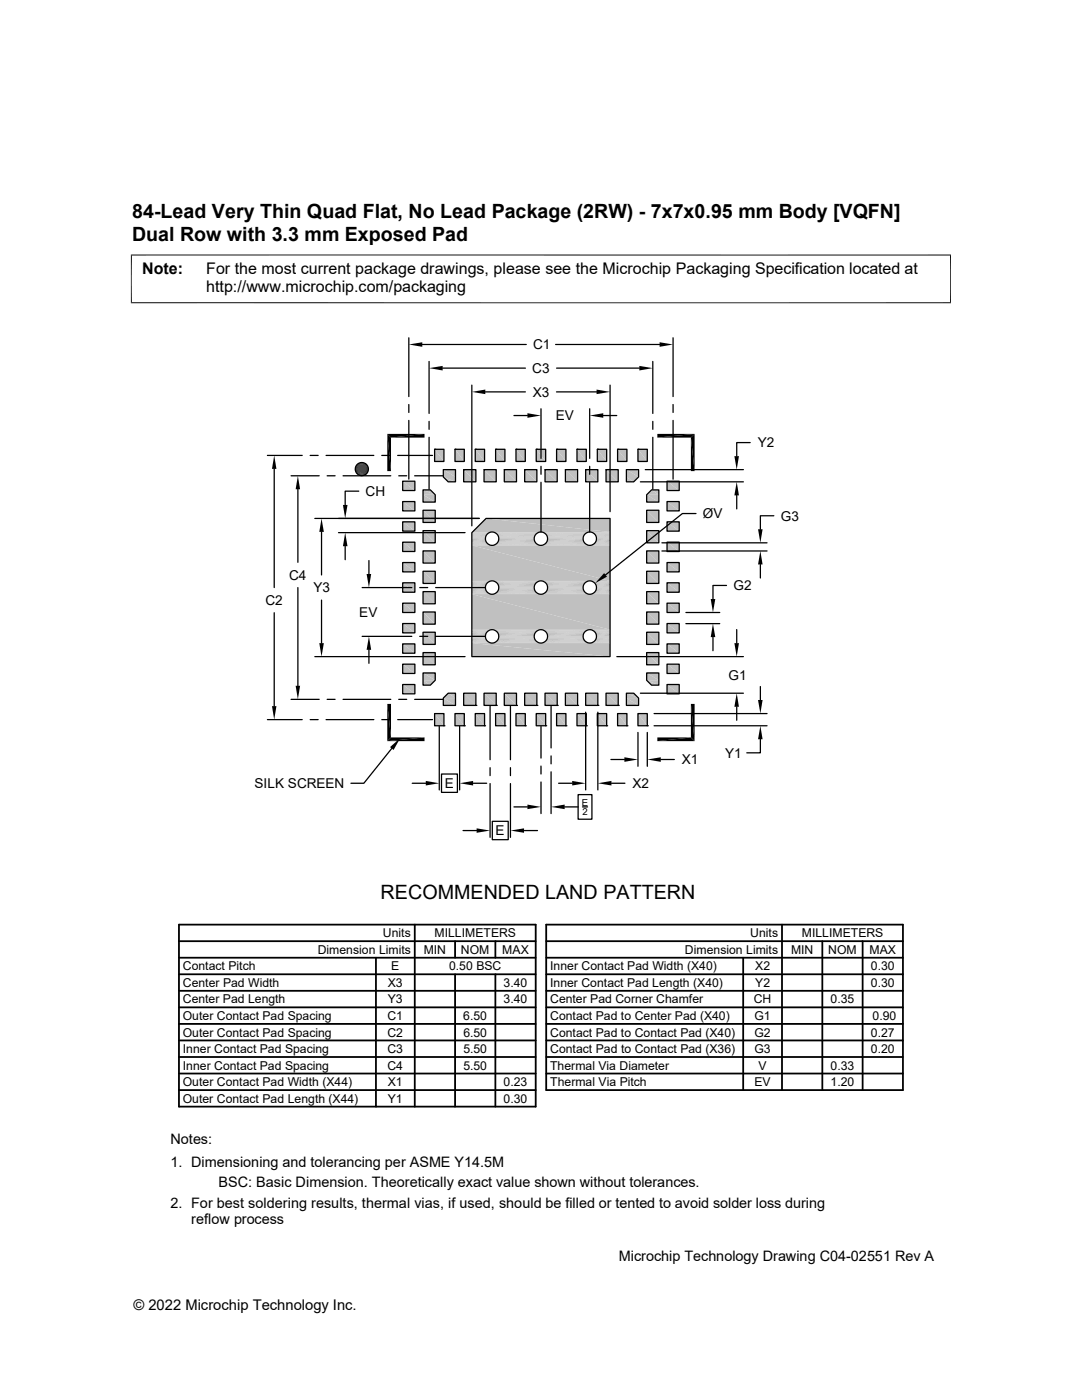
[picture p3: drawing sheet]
<svg xmlns="http://www.w3.org/2000/svg" width="216mm" height="279mm" viewBox="0 0 216 279" stroke-linecap="round" stroke-linejoin="round" font-family="sans-serif">
<g fill="#c0c0c0">
<path d="M127.3 89.7l1.9 2.4h-1.9z"/>
<path d="M127.3 89.7h1.9v2.4z"/>
<path d="M123.2 89.7l1.9 2.4h-1.9z"/>
<path d="M123.2 89.7h1.9v2.4z"/>
<path d="M119.2 89.7l1.9 2.4h-1.9z"/>
<path d="M119.2 89.7h1.9v2.4z"/>
<path d="M115.1 89.7l1.9 2.4h-1.9z"/>
<path d="M115.1 89.7h1.9v2.4z"/>
<path d="M111.1 89.7l1.8 2.4h-1.8z"/>
<path d="M111.1 89.7h1.8v2.4z"/>
<path d="M107 89.7l1.9 2.4h-1.9z"/>
<path d="M107 89.7h1.9v2.4z"/>
<path d="M103 89.7l1.8 2.4h-1.8z"/>
<path d="M103 89.7h1.8v2.4z"/>
<path d="M98.9 89.7l1.9 2.4h-1.9z"/>
<path d="M98.9 89.7h1.9v2.4z"/>
<path d="M94.8 89.7l1.9 2.4h-1.9z"/>
<path d="M94.8 89.7h1.9v2.4z"/>
<path d="M90.8 89.7l1.8 2.4h-1.8z"/>
<path d="M90.8 89.7h1.8v2.4z"/>
<path d="M86.7 89.7l1.9 2.4h-1.9z"/>
<path d="M86.7 89.7h1.9v2.4z"/>
<path d="M125 93.7l2.4 1.5h-2.4z"/>
<path d="M125 93.7h2.4v1.5z"/>
<path d="M88.5 93.7l2.4 1.5h-2.4z"/>
<path d="M88.5 93.7h2.4v1.5z"/>
<path d="M125 95.2l1.4 1h-1.4z"/>
<path d="M125 95.2h2.4l-1 1z"/>
<path d="M120.9 93.7l2.5 2.5h-2.5z"/>
<path d="M120.9 93.7h2.5v2.5z"/>
<path d="M116.9 93.7l2.4 2.5h-2.4z"/>
<path d="M116.9 93.7h2.4v2.5z"/>
<path d="M112.8 93.7l2.5 2.5h-2.5z"/>
<path d="M112.8 93.7h2.5v2.5z"/>
<path d="M108.8 93.7l2.4 2.5h-2.4z"/>
<path d="M108.8 93.7h2.4v2.5z"/>
<path d="M104.7 93.7l2.4 2.5h-2.4z"/>
<path d="M104.7 93.7h2.4v2.5z"/>
<path d="M100.6 93.7l2.5 2.5h-2.5z"/>
<path d="M100.6 93.7h2.5v2.5z"/>
<path d="M96.6 93.7l2.4 2.5h-2.4z"/>
<path d="M96.6 93.7h2.4v2.5z"/>
<path d="M92.5 93.7l2.5 2.5h-2.5z"/>
<path d="M92.5 93.7h2.5v2.5z"/>
<path d="M88.5 95.2l2.4 1h-1.5z"/>
<path d="M88.5 95.2h2.4v1z"/>
<path d="M133.1 96l2.4 1.9h-2.4z"/>
<path d="M133.1 96h2.4v1.9z"/>
<path d="M80.3 96l2.5 1.9h-2.5z"/>
<path d="M80.3 96h2.5v1.9z"/>
<path d="M130 97.8l1.5 .9h-2.5z"/>
<path d="M130 97.8h1.5v.9z"/>
<path d="M84.4 97.8l2.4 .9h-2.4z"/>
<path d="M84.4 97.8h1.5l.9 .9z"/>
<path d="M129 98.7l2.5 1.5h-2.5z"/>
<path d="M129 98.7h2.5v1.5z"/>
<path d="M84.4 98.7l2.4 1.5h-2.4z"/>
<path d="M84.4 98.7h2.4v1.5z"/>
<path d="M133.1 100.1l2.4 1.9h-2.4z"/>
<path d="M133.1 100.1h2.4v1.9z"/>
<path d="M80.3 100.1l2.5 1.9h-2.5z"/>
<path d="M80.3 100.1h2.5v1.9z"/>
<path d="M129 101.8l2.5 2.5h-2.5z"/>
<path d="M129 101.8h2.5v2.5z"/>
<path d="M84.4 101.8l2.4 2.5h-2.4z"/>
<path d="M84.4 101.8h2.4v2.5z"/>
<path d="M133.1 104.1l2.4 1.9h-2.4z"/>
<path d="M133.1 104.1h2.4v1.9z"/>
<path d="M80.3 104.1l2.5 1.9h-2.5z"/>
<path d="M80.3 104.1h2.5v1.9z"/>
<path d="M129 105.9l2.5 2.4h-2.5z"/>
<path d="M129 105.9h2.5v2.4z"/>
<path d="M84.4 105.9l2.4 2.4h-2.4z"/>
<path d="M84.4 105.9h2.4v2.4z"/>
<path d="M133.1 108.2l2.4 1.9h-2.4z"/>
<path d="M133.1 108.2h2.4v1.9z"/>
<path d="M80.3 108.2l2.5 1.9h-2.5z"/>
<path d="M80.3 108.2h2.5v1.9z"/>
<path d="M129 109.9l2.5 2.5h-2.5z"/>
<path d="M129 109.9h2.5v2.5z"/>
<path d="M84.4 109.9l2.4 2.5h-2.4z"/>
<path d="M84.4 109.9h2.4v2.5z"/>
<path d="M133.1 112.3l2.4 1.8h-2.4z"/>
<path d="M133.1 112.3h2.4v1.8z"/>
<path d="M80.3 112.3l2.5 1.8h-2.5z"/>
<path d="M80.3 112.3h2.5v1.8z"/>
<path d="M129 114l2.5 2.4h-2.5z"/>
<path d="M129 114h2.5v2.4z"/>
<path d="M84.4 114l2.4 2.4h-2.4z"/>
<path d="M84.4 114h2.4v2.4z"/>
<path d="M133.1 116.3l2.4 1.9h-2.4z"/>
<path d="M133.1 116.3h2.4v1.9z"/>
<path d="M80.3 116.3l2.5 1.9h-2.5z"/>
<path d="M80.3 116.3h2.5v1.9z"/>
<path d="M129 118.1l2.5 2.4h-2.5z"/>
<path d="M129 118.1h2.5v2.4z"/>
<path d="M84.4 118.1l2.4 2.4h-2.4z"/>
<path d="M84.4 118.1h2.4v2.4z"/>
<path d="M133.1 120.4l2.4 1.8h-2.4z"/>
<path d="M133.1 120.4h2.4v1.8z"/>
<path d="M80.3 120.4l2.5 1.8h-2.5z"/>
<path d="M80.3 120.4h2.5v1.8z"/>
<path d="M129 122.1l2.5 2.5h-2.5z"/>
<path d="M129 122.1h2.5v2.5z"/>
<path d="M84.4 122.1l2.4 2.5h-2.4z"/>
<path d="M84.4 122.1h2.4v2.5z"/>
<path d="M133.1 124.4l2.4 1.9h-2.4z"/>
<path d="M133.1 124.4h2.4v1.9z"/>
<path d="M80.3 124.4l2.5 1.9h-2.5z"/>
<path d="M80.3 124.4h2.5v1.9z"/>
<path d="M129 126.2l2.5 2.4h-2.5z"/>
<path d="M129 126.2h2.5v2.4z"/>
<path d="M84.4 126.2l2.4 2.4h-2.4z"/>
<path d="M84.4 126.2h2.4v2.4z"/>
<path d="M133.1 128.5l2.4 1.9h-2.4z"/>
<path d="M133.1 128.5h2.4v1.9z"/>
<path d="M80.3 128.5l2.5 1.9h-2.5z"/>
<path d="M80.3 128.5h2.5v1.9z"/>
<path d="M129 130.2l2.5 2.5h-2.5z"/>
<path d="M129 130.2h2.5v2.5z"/>
<path d="M84.4 130.2l2.4 2.5h-2.4z"/>
<path d="M84.4 130.2h2.4v2.5z"/>
<path d="M133.1 132.5l2.4 1.9h-2.4z"/>
<path d="M133.1 132.5h2.4v1.9z"/>
<path d="M80.3 132.5l2.5 1.9h-2.5z"/>
<path d="M80.3 132.5h2.5v1.9z"/>
<path d="M129 134.3l2.5 1.5h-2.5z"/>
<path d="M129 134.3h2.5v1.5z"/>
<path d="M84.4 134.3l2.4 1.5h-2.4z"/>
<path d="M84.4 134.3h2.4v1.5z"/>
<path d="M129 135.8l2.5 .9h-1.5z"/>
<path d="M129 135.8h2.5v.9z"/>
<path d="M84.4 135.8l1.5 .9h-1.5z"/>
<path d="M84.4 135.8h2.4l-.9 .9z"/>
<path d="M133.1 136.6l2.4 1.9h-2.4z"/>
<path d="M133.1 136.6h2.4v1.9z"/>
<path d="M80.3 136.6l2.5 1.9h-2.5z"/>
<path d="M80.3 136.6h2.5v1.9z"/>
<path d="M125 138.3l2.4 1h-2.4z"/>
<path d="M125 138.3h1.4l1 1z"/>
<path d="M89.4 138.3l1.5 1h-2.4z"/>
<path d="M89.4 138.3h1.5v1z"/>
<path d="M125 139.3l2.4 1.5h-2.4z"/>
<path d="M125 139.3h2.4v1.5z"/>
<path d="M120.9 138.3l2.5 2.5h-2.5z"/>
<path d="M120.9 138.3h2.5v2.5z"/>
<path d="M116.9 138.3l2.4 2.5h-2.4z"/>
<path d="M116.9 138.3h2.4v2.5z"/>
<path d="M112.8 138.3l2.5 2.5h-2.5z"/>
<path d="M112.8 138.3h2.5v2.5z"/>
<path d="M108.8 138.3l2.4 2.5h-2.4z"/>
<path d="M108.8 138.3h2.4v2.5z"/>
<path d="M104.7 138.3l2.4 2.5h-2.4z"/>
<path d="M104.7 138.3h2.4v2.5z"/>
<path d="M100.6 138.3l2.5 2.5h-2.5z"/>
<path d="M100.6 138.3h2.5v2.5z"/>
<path d="M96.6 138.3l2.4 2.5h-2.4z"/>
<path d="M96.6 138.3h2.4v2.5z"/>
<path d="M92.5 138.3l2.5 2.5h-2.5z"/>
<path d="M92.5 138.3h2.5v2.5z"/>
<path d="M88.5 139.3l2.4 1.5h-2.4z"/>
<path d="M88.5 139.3h2.4v1.5z"/>
<path d="M127.3 142.4l1.9 2.4h-1.9z"/>
<path d="M127.3 142.4h1.9v2.4z"/>
<path d="M123.2 142.4l1.9 2.4h-1.9z"/>
<path d="M123.2 142.4h1.9v2.4z"/>
<path d="M119.2 142.4l1.9 2.4h-1.9z"/>
<path d="M119.2 142.4h1.9v2.4z"/>
<path d="M115.1 142.4l1.9 2.4h-1.9z"/>
<path d="M115.1 142.4h1.9v2.4z"/>
<path d="M111.1 142.4l1.8 2.4h-1.8z"/>
<path d="M111.1 142.4h1.8v2.4z"/>
<path d="M107 142.4l1.9 2.4h-1.9z"/>
<path d="M107 142.4h1.9v2.4z"/>
<path d="M103 142.4l1.8 2.4h-1.8z"/>
<path d="M103 142.4h1.8v2.4z"/>
<path d="M98.9 142.4l1.9 2.4h-1.9z"/>
<path d="M98.9 142.4h1.9v2.4z"/>
<path d="M94.8 142.4l1.9 2.4h-1.9z"/>
<path d="M94.8 142.4h1.9v2.4z"/>
<path d="M90.8 142.4l1.8 2.4h-1.8z"/>
<path d="M90.8 142.4h1.8v2.4z"/>
<path d="M86.7 142.4l1.9 2.4h-1.9z"/>
<path d="M86.7 142.4h1.9v2.4z"/>
<path d="M94.3 106.2l2.7-2.7 24.7 2.7z"/>
<path d="M97 103.5h24.7v2.7z"/>
</g>
<g fill="none" stroke="#c0c0c0" stroke-width=".2">
<path d="M94.1 106.3h3.7M94.1 106.3h3.5M94.1 106.4h3.5M94.1 106.5h3.3M94.1 106.7h3.1M94.1 108.3h3.1M94.1 108.5h3.3M94.1 108.6h3.5M94.1 108.8h3.7M94.1 108.8h4M94.2 106.2h3.9M98.3 106.2h9.5"/>
<path d="M98.3 108.8h9.5M98.6 108.8h9M98.6 106.3h9M98.8 106.4h8.5M98.8 108.6h8.5M99 106.5h8.1M99 108.5h8.1M99.2 108.3h7.8M99.2 106.7h7.8M108.1 106.2h9.5M108.1 108.8h9.5M108.3 106.3h9"/>
<path d="M108.3 108.8h9M108.5 106.4h8.6M108.5 108.6h8.6M108.8 106.5h8.1M108.8 108.5h8.1M108.9 108.3h7.8M108.9 106.7h7.8M117.8 106.2h3.9M117.8 108.8h3.9M118 106.3h3.7M118 108.8h3.7M118.3 106.4h3.4"/>
<path d="M118.3 108.6h3.4M118.5 108.5h3.2M118.5 106.5h3.2M118.7 106.7h3M118.7 108.3h3"/>
</g>
<g fill="none" stroke="#c0c0c0" stroke-width=".23">
<path d="M94.1 106.9h3M94.1 107.2h2.8M94.1 107.4h2.8M94.1 107.9h2.8M94.1 108.1h3M99.3 106.9h7.5M99.3 108.1h7.5M99.4 107.9h7.3M99.4 107.2h7.3M99.5 107.4h7.1M109.1 106.9h7.4M109.1 108.1h7.4"/>
<path d="M109.2 107.9h7.2M109.2 107.2h7.2M109.3 107.4h7.1M118.8 106.9h2.9M118.8 108.1h2.9M118.9 107.9h2.8M118.9 107.2h2.8M119 107.4h2.7"/>
</g>
<path d="M94.1 107.6h2.8M99.5 107.6h7.1M109.3 107.6h7.1M119 107.6h2.7" fill="none" stroke="#c0c0c0" stroke-width=".25"/>
<g fill="#c0c0c0">
<path d="M94.1 108.8l27.6 7.1h-27.6z"/>
<path d="M94.1 108.8h27.6v7.1z"/>
</g>
<g fill="none" stroke="#c0c0c0" stroke-width=".2">
<path d="M94.1 116h4M94.1 116h3.7M94.1 116.1h3.5M94.1 116.3h3.3M94.1 116.4h3.1M94.1 118.1h3.1M94.1 118.2h3.3M94.1 118.4h3.5M94.1 118.5h3.7M94.1 118.6h4M98.3 116h9.5M98.3 118.6h9.5"/>
<path d="M98.6 118.5h9M98.6 116h9M98.8 116.1h8.5M98.8 118.4h8.5M99 116.3h8.1M99 118.2h8.1M99.2 118.1h7.8M99.2 116.4h7.8M108.1 116h9.5M108.1 118.6h9.5M108.3 116h9M108.3 118.5h9"/>
<path d="M108.5 116.1h8.6M108.5 118.4h8.6M108.8 116.3h8.1M108.8 118.2h8.1M108.9 118.1h7.8M108.9 116.4h7.8M117.8 116h3.9M117.8 118.6h3.9M118 116h3.7M118 118.5h3.7M118.3 116.1h3.4M118.3 118.4h3.4"/>
<path d="M118.5 118.2h3.2M118.5 116.3h3.2M118.7 116.4h3M118.7 118.1h3"/>
</g>
<g fill="none" stroke="#c0c0c0" stroke-width=".23">
<path d="M94.1 116.7h3M94.1 116.9h2.8M94.1 117.4h2.8M94.1 117.6h2.8M94.1 117.8h3M99.3 116.7h7.5M99.3 117.8h7.5M99.4 117.6h7.3M99.4 116.9h7.3M99.5 117.4h7.1M109.1 116.7h7.4M109.1 117.8h7.4"/>
<path d="M109.2 117.6h7.2M109.2 116.9h7.2M109.3 117.4h7.1M118.8 116.7h2.9M118.8 117.8h2.9M118.9 117.6h2.8M118.9 116.9h2.8M119 117.4h2.7"/>
</g>
<path d="M94.1 117.1h2.8M99.5 117.1h7.1M109.3 117.1h7.1M119 117.1h2.7" fill="none" stroke="#c0c0c0" stroke-width=".25"/>
<g fill="#c0c0c0">
<path d="M94.1 118.6l27.6 7.1h-27.6z"/>
<path d="M94.1 118.6h27.6v7.1z"/>
</g>
<g fill="none" stroke="#c0c0c0" stroke-width=".2">
<path d="M94.1 125.7h4M94.1 125.8h3.7M94.1 125.9h3.5M94.1 126h3.3M94.1 126.2h3.1M94.1 127.8h3.1M94.1 128h3.3M94.1 128.1h3.5M94.1 128.2h3.7M94.1 128.3h4M98.3 125.7h9.5M98.3 128.3h9.5"/>
<path d="M98.6 128.2h9M98.6 125.8h9M98.8 125.9h8.5M98.8 128.1h8.5M99 126h8.1M99 128h8.1M99.2 127.8h7.8M99.2 126.2h7.8M108.1 125.7h9.5M108.1 128.3h9.5M108.3 125.8h9M108.3 128.2h9"/>
<path d="M108.5 125.9h8.6M108.5 128.1h8.6M108.8 126h8.1M108.8 128h8.1M108.9 127.8h7.8M108.9 126.2h7.8M117.8 125.7h3.9M117.8 128.3h3.9M118 125.8h3.7M118 128.2h3.7M118.3 125.9h3.4M118.3 128.1h3.4"/>
<path d="M118.5 128h3.2M118.5 126h3.2M118.7 126.2h3M118.7 127.8h3"/>
</g>
<g fill="none" stroke="#c0c0c0" stroke-width=".23">
<path d="M94.1 126.4h3M94.1 126.6h2.8M94.1 127.1h2.8M94.1 127.3h2.8M94.1 127.6h3M99.3 126.4h7.5M99.3 127.6h7.5M99.4 127.3h7.3M99.4 126.6h7.3M99.5 127.1h7.1M109.1 126.4h7.4M109.1 127.6h7.4"/>
<path d="M109.2 127.3h7.2M109.2 126.6h7.2M109.3 127.1h7.1M118.8 126.4h2.9M118.8 127.6h2.9M118.9 127.3h2.8M118.9 126.6h2.8M119 127.1h2.7"/>
</g>
<path d="M94.1 126.9h2.8M99.5 126.9h7.1M109.3 126.9h7.1M119 126.9h2.7" fill="none" stroke="#c0c0c0" stroke-width=".25"/>
<g fill="#c0c0c0">
<path d="M94.1 128.3l27.6 2.7h-27.6z"/>
<path d="M94.1 128.3h27.6v2.7z"/>
</g>
<g fill="none" stroke="#000" stroke-width=".25">
<path d="M81.6 67.4v11.7M84.3 68.7h20.7M85.6 72.1v10.4M88.3 73.5h16.5M94.1 76.9v28M96.8 78.2h8M110.9 68.7h20.7M111 78.2h8M111.1 73.5h16.5M121.7 76.9v25.2M130.3 72.1v10.4M134.3 67.4v11.7"/>
<path d="M53.4 90.9h6.9M54.7 93.6v23.7M58.1 95h5.6M59.4 97.6v14.6M61.9 90.9h1.6M65.1 90.9h9.5M65.3 95h1.6M68.5 95h9.5M71.6 98h-2.7v2.8M76.2 90.9h1.6M79.4 90.9h6.9M79.6 95h1.6"/>
<path d="M80.3 96h2.5v1.9h-2.5zM81.6 80.7v1.6M81.6 83.9v11.7M82.7 95h5.6M84.4 97.8h1.5l.9 .9v1.5h-2.4zM85.6 84.1v1.6M85.6 87.3v10.3M86.7 89.7h1.9v2.4h-1.9zM86.7 89.7h.1M88.5 93.7h2.4v2.5h-1.5l-.9-1zM90.8 89.7h1.8v2.4h-1.8zM90.8 89.7h.1"/>
<path d="M92.5 93.7h2.5v2.5h-2.5zM92.5 93.7h.1M94.8 89.7h1.9v2.4h-1.9zM94.8 89.7h.1M96.6 93.7h2.4v2.5h-2.4zM96.6 93.7h.1M98.9 89.7h1.9v2.4h-1.9zM98.9 89.7h.1M100.6 93.7h2.5v2.5h-2.5zM100.6 93.7h.1M102.6 82.9h2.6M103 89.7h1.8v2.4h-1.8z"/>
<path d="M103 89.7h.1M104.7 93.7h2.4v2.5h-2.4zM104.7 93.7h.1M107 89.7h1.9v2.4h-1.9zM107 89.7h.1M107.9 81.6v9.9M107.9 93.1v1.6M107.9 96.2v10M108.8 93.7h2.4v2.5h-2.4zM108.8 93.7h.1M111.1 89.7h1.8v2.4h-1.8zM111.1 89.7h.1"/>
<path d="M112.8 93.7h2.5v2.5h-2.5zM112.8 93.7h.1M115.1 89.7h1.9v2.4h-1.9zM115.1 89.7h.1M116.9 93.7h2.4v2.5h-2.4zM116.9 93.7h.1M117.7 81.6v9.9M117.7 93.1v1.6M117.7 96.2v10M119.2 89.7h1.9v2.4h-1.9zM119.2 89.7h.1M120.4 82.9h2.7"/>
<path d="M120.9 93.7h2.5v2.5h-2.5zM120.9 93.7h.1M123.2 89.7h1.9v2.4h-1.9zM123.2 89.7h.1M125 93.7h2.4v1.5l-1 1h-1.4zM127.3 89.7h1.9v2.4h-1.9zM127.3 89.7h.1M127.8 96.2h20.5M128.8 93.7h19.5M129 98.7l1-.9h1.5v2.4h-2.5zM130.3 84.1v1.6M130.3 87.3v10.3"/>
<path d="M133.1 96h2.4v1.9h-2.4zM134.3 80.7v1.6M134.3 83.9v11.7M147 98.9v2.7M149.7 88.3h-2.7v2.7M59.4 117.3v19.6M62.8 103.5h32.8M64.2 106.2v8.5M64.2 119.8v8.6M67.5 106.3h25.3M68.9 109v2.7M72.3 117.3h9.9"/>
<path d="M73.6 111.9v2.7M80.3 116.3h2.5v1.9h-2.5zM80.3 112.3h2.5v1.8h-2.5zM80.3 108.2h2.5v1.9h-2.5zM80.3 104.1h2.5v1.9h-2.5zM80.3 100.1h2.5v1.9h-2.5zM83.8 117.3h1.5M84.4 118.1h2.4v2.4h-2.4zM84.4 114h2.4v2.4h-2.4zM84.4 109.9h2.4v2.5h-2.4zM84.4 105.9h2.4v2.4h-2.4zM84.4 101.8h2.4v2.5h-2.4z"/>
<path d="M86.9 117.3h10M97 103.5h24.7v27.5h-27.6v-24.7zM129 101.8h2.5v2.5h-2.5zM129 105.9h2.5v2.4h-2.5zM129 109.9h2.5v2.5h-2.5zM129 114h2.5v2.4h-2.5zM129 118.1h2.5v2.4h-2.5zM132.1 110h21M132.1 108.3h21M133.1 100.1h2.4v1.9h-2.4zM133.1 104.1h2.4v1.9h-2.4zM133.1 108.2h2.4v1.9h-2.4z"/>
<path d="M133.1 112.3h2.4v1.8h-2.4zM133.1 116.3h2.4v1.9h-2.4zM138.9 102.5h-2.7l-15.4 12.2M145 116.8h-2.7v2.7M151.7 112.6v2.8M154.4 102.9h-2.7v2.7M54.7 122.3v18.6M58.1 139.6h5.6M62.8 131h30M65.3 139.6h1.6M68.5 139.6h9.5M72.3 127h9.9"/>
<path d="M73.6 129.7v2.7M79.6 139.6h1.6M80.3 136.6h2.5v1.9h-2.5zM80.3 132.5h2.5v1.9h-2.5zM80.3 128.5h2.5v1.9h-2.5zM80.3 124.4h2.5v1.9h-2.5zM80.3 120.4h2.5v1.8h-2.5zM82.7 139.6h5.6M83.8 127h1.5M84.4 134.3h2.4v1.5l-.9 .9h-1.5zM84.4 130.2h2.4v2.5h-2.4zM84.4 126.2h2.4v2.4h-2.4z"/>
<path d="M84.4 122.1h2.4v2.5h-2.4zM86.9 127h10M89.4 138.3h1.5v2.5h-2.4v-1.5zM92.5 138.3h2.5v2.5h-2.5zM96.6 138.3h2.4v2.5h-2.4zM100.6 138.3h2.5v2.5h-2.5zM104.7 138.3h2.4v2.5h-2.4zM108.8 138.3h2.4v2.5h-2.4zM112.8 138.3h2.5v2.5h-2.5zM116.9 138.3h2.4v2.5h-2.4zM120.9 138.3h2.5v2.5h-2.5zM123.1 131h25.2"/>
<path d="M125 138.3h1.4l1 1v1.5h-2.4zM127.8 138.3h20.5M129 122.1h2.5v2.5h-2.5zM129 126.2h2.5v2.4h-2.5zM129 130.2h2.5v2.5h-2.5zM129 134.3h2.5v2.4h-1.5l-1-.9zM133.1 120.4h2.4v1.8h-2.4zM133.1 124.4h2.4v1.9h-2.4zM133.1 128.5h2.4v1.9h-2.4zM133.1 132.5h2.4v1.9h-2.4zM133.1 136.6h2.4v1.9h-2.4zM136.9 124.5h6.7"/>
<path d="M136.9 122.2h6.7M142.3 127.1v2.8M147 125.6v2.8M151.7 137v2.7M53.4 143.6h6.9M61.9 143.6h1.6M65.1 143.6h9.5M76.2 143.6h1.6M78.2 149.4l-5.6 6.9h-2.6M79.4 143.6h6.9M82.3 156.3h2.7M86.7 142.4h1.9v2.4h-1.9z"/>
<path d="M87.7 145v12.6M88.1 154.5h3.2v3.6h-3.2zM88.6 144.8h.1M90.8 142.4h1.8v2.4h-1.8zM91.7 145v12.6M92.6 144.8h.1M94.4 156.3h2.7M94.8 142.4h1.9v2.4h-1.9zM95 140.8h.1M96.7 144.8h.1M97.8 140.9v10.7M97.8 153.2v1.6"/>
<path d="M97.8 156.4v10.7M98.9 142.4h1.9v2.4h-1.9zM99 140.8h.1M100.8 144.8h.1M101.9 140.9v10.7M101.9 153.2v1.6M101.9 156.4v10.7M103 142.4h1.8v2.4h-1.8zM103.1 140.8h.1M104.8 144.8h.1M107 142.4h1.9v2.4h-1.9zM107.1 140.8h.1"/>
<path d="M107.9 145v6.3M107.9 152.9v1.6M107.9 156.1v6.3M108.9 144.8h.1M110 140.9v8.4M110 150.9v1.5M110 154v8.4M111.1 142.4h1.8v2.4h-1.8zM111.2 140.8h.1M111.5 156.3h2.7M112.9 144.8h.1M115.1 142.4h1.9v2.4h-1.9z"/>
<path d="M115.3 140.8h.1M115.4 158.6h2.7v4.9h-2.7zM116.9 142.1v15.5M117 144.8h.1M119.2 142.4h1.9v2.4h-1.9zM119.3 140.8h.1M119.3 142.1v15.5M121.1 144.8h.1M121.9 151.6h2.7M122 156.3h2.7M123.2 142.4h1.9v2.4h-1.9zM123.4 140.8h.1"/>
<path d="M125.1 144.8h.1M127.3 142.4h1.9v2.4h-1.9zM127.3 146.2v6.7M129.2 144.8h.1M129.2 146.2v6.7M130.5 144.8h22.6M130.5 142.4h22.6M131.8 151.6h2.8M147 141.1v2.6M151.7 147.5v2.7h-2.7M92.4 165.8h2.7M98.2 163.9h3.2v3.7h-3.2z"/>
<path d="M102.6 161h2.6M104.6 165.8h2.7M112.7 161h2.7M116.2 161h1"/>
<circle cx="72.2" cy="93.6" r="1.31"/>
<circle cx="98.2" cy="107.5" r="1.33"/>
<circle cx="98.2" cy="117.3" r="1.33"/>
<circle cx="107.9" cy="117.3" r="1.33"/>
<circle cx="107.9" cy="107.5" r="1.33"/>
<circle cx="117.7" cy="107.5" r="1.33"/>
<circle cx="117.7" cy="117.3" r="1.33"/>
<circle cx="98.2" cy="127" r="1.33"/>
<circle cx="107.9" cy="127" r="1.33"/>
<circle cx="117.7" cy="127" r="1.33"/>
</g>
<g fill="none" stroke="#000" stroke-width=".36">
<path d="M35.7 187.8h71.2M35.7 184.5h71.2v36.4h-71.2zM35.7 191.1h71.2M35.7 197.7h71.2M35.7 194.4h71.2M75 191.1v29.8M82.8 184.5v36.4M90.8 187.8v3.3M90.8 194.4v26.5M98.8 187.8v3.3M98.8 194.4v26.5M109 187.8h71.2"/>
<path d="M109 184.5h71.2v33.1h-71.2zM109 191.1h71.2M109 197.7h71.2M109 194.4h71.2M148.3 191.1v26.5M156 184.5v33.1M164.1 187.8v29.8M172.1 187.8v29.8M35.7 207.6h71.2M35.7 210.9h71.2M35.7 201h71.2M35.7 214.2h71.2"/>
<path d="M35.7 204.3h71.2M35.7 217.6h71.2M109 207.6h71.2M109 210.9h71.2M109 201h71.2M109 214.2h71.2M109 204.3h71.2"/>
</g>
<g fill="#000">
<path d="M81.6 68.7l2.7-.4v.9zM85.6 73.5l2.7-.5v.9zM94.1 78.2l2.7-.5v1zM119 77.7l2.7 .5-2.7 .5zM127.6 73l2.7 .5-2.7 .4zM131.6 68.3l2.7 .4-2.7 .5zM54.7 90.9l.5 2.7h-.9zM59.4 95l.5 2.6h-.9zM71.2 94.4l2 .1zM71.2 92.7h2v.1zM71.2 94.5l1.8 .1zM71.2 94.5h2z"/>
<path d="M71.3 92.6l1.9 .1h-2zM71.3 92.6l1.9 .1zM71.3 94.6l1.7 .1zM71.3 94.6h1.7zM71.3 92.6h1.7zM71.4 92.5l1.6 .1zM71.4 94.7l1.4 .1zM71.4 94.7h1.6zM71.4 92.5h1.6zM71.5 92.5h1.5zM71.5 94.8h1.2zM71.5 94.8h1.3z"/>
<path d="M71.5 92.5h1.3zM71.6 92.4l1.2 .1zM71.6 94.8l1 .1zM71.6 94.8h1.1zM71.6 92.4h1.1zM71.8 92.4h.9zM71.8 94.9h.7zM71.8 94.9h.8zM71.8 92.4h.8zM71.9 92.4h.7zM71.9 94.9h.4zM71.9 94.9h.6z"/>
<path d="M71.9 92.4h.6zM72 92.3l.5 .1zM72 94.9h.3zM72 92.3h.3zM77.3 86.6l.7 7.4h-.7zM77.3 86.6h7.4l-6.7 .7zM77.3 86.6l.7 .7v6.7zM78 87.3l6.7-.7v.7zM105.2 82.5l2.8 .4-2.8 .5zM117.7 82.9l2.7-.4v.9zM131.2 86.6h7.4l-7.4 .7zM131.2 87.3l7.4-.7-.7 .7z"/>
<path d="M137.9 87.3l.7 6.7h-.7zM137.9 87.3l.7-.7v7.4zM147 96.2l.4 2.7h-.9zM146.5 91h.9l-.4 2.7zM64.2 103.5l.4 2.7h-.9zM68.9 106.3l.4 2.7h-.9zM68.4 100.8h.9l-.4 2.7zM73.2 114.6h.9l-.5 2.7zM120.5 114.4l.6 .7-2.4 1.3zM141.8 119.5h.9l-.4 2.7zM151.7 110l.5 2.6h-.9zM151.3 105.6h.9l-.5 2.7z"/>
<path d="M59 136.9h.9l-.5 2.7zM63.7 128.4h.9l-.4 2.6zM73.6 127l.5 2.7h-.9zM142.3 124.5l.4 2.6h-.9zM146.5 128.4h.9l-.4 2.6zM151.3 139.7h.9l-.5 2.7zM54.3 140.9h.9l-.5 2.7zM77.3 140.5l.7 6.7-.7 .7zM77.8 149.1l2.1-1.8-1.4 2.4zM77.3 140.5h.7v6.7zM77.3 147.9l7.4-.7v.7zM77.3 147.9l.7-.7h6.7z"/>
<path d="M85 155.9l2.7 .4-2.7 .5zM91.7 156.3l2.7-.4v.9zM114.2 155.9l2.7 .4-2.7 .5zM119.3 156.3l2.7-.4v.9zM124.6 151.1l2.7 .5-2.7 .4zM129.2 151.6l2.6-.5v.9zM137.9 140.5l.7 7.4-.7-.7zM131.2 147.2h6.7l-6.7 .7zM137.9 140.5h.7v7.4zM131.2 147.9l6.7-.7 .7 .7zM147 138.3l.4 2.8h-.9zM151.7 144.8l.5 2.7h-.9z"/>
<path d="M95.1 165.3l2.7 .5-2.7 .4zM101.9 165.8l2.7-.5v.9zM105.2 160.6l2.8 .4-2.8 .5zM110 161l2.7-.4v.9z"/>
</g>
<g fill="none" stroke="#000" stroke-width=".2">
<path d="M26.1 50.9h163.7M26.2 50.8v9.7M189.7 50.8v9.7M26.1 60.4h163.7M70.9 93.4h2.6M70.9 93.6h2.6M70.9 93.7h2.6M70.9 93.8h2.6M70.9 93.3h2.6M70.9 93.9h2.6M70.9 93.2h2.5M70.9 94.1h2.5"/>
<path d="M71 94.2h2.4M71 93.1h2.4M71 93h2.4M71 94.3h2.4M71.1 94.4h2.2M71.1 92.9h2.2M71.2 94.5h2M71.2 92.8h2"/>
</g>
<g font-size="3.9">
<text x="26.4" y="43.5">84-Lead Very Thin Quad Flat, No Lead Package (2RW) - 7x7x0.95 mm Body [VQFN]</text>
<text x="26.4" y="48.1">Dual Row with 3.3 mm Exposed Pad</text>
<text x="75.9" y="179.4">RECOMMENDED LAND PATTERN</text>
</g>
<g font-size="3.2">
<text x="28.4" y="54.7">Note:</text>
<text x="41.1" y="58.3">http://www.microchip.com/packaging</text>
<text x="41.1" y="54.7">For the most current package drawings, please see the Microchip Packaging Specification located at</text>
</g>
<g font-size="2.9">
<text x="34" y="228.3">Notes:</text>
<text x="34" y="232.9">1. Dimensioning and tolerancing per ASME Y14.5M</text>
<text x="43.6" y="237">BSC: Basic Dimension. Theoretically exact value shown without tolerances.</text>
<text x="34" y="241">2. For best soldering results, thermal vias, if used, should be filled or tented to avoid solder loss during</text>
<text x="38.1" y="244.3">reflow process</text>
<text x="123.5" y="251.7">Microchip Technology Drawing C04-02551 Rev A</text>
<text x="26.6" y="261.3">© 2022 Microchip Technology Inc.</text>
</g>
<g font-size="2.7">
<text x="106.4" y="69.7">C1</text>
<text x="106.2" y="74.4">C3</text>
<text x="106.3" y="79.2">X3</text>
<text x="110.9" y="83.9">EV</text>
<text x="151.2" y="89.3">Y2</text>
<text x="73" y="99">CH</text>
<text x="140.3" y="103.4">ØV</text>
<text x="155.8" y="103.9">G3</text>
<text x="57.7" y="115.7">C4</text>
<text x="62.6" y="118.2">Y3</text>
<text x="146.3" y="117.8">G2</text>
<text x="53" y="120.7">C2</text>
<text x="71.7" y="123.1">EV</text>
<text x="145.4" y="135.7">G1</text>
<text x="136.1" y="152.5">X1</text>
<text x="144.7" y="151.2">Y1</text>
<text x="50.8" y="157.3">SILK SCREEN</text>
<text x="88.8" y="157.3">E</text>
<text x="126.2" y="157.3">X2</text>
<text x="98.9" y="166.7">E</text>
</g>
<g font-size="2.4">
<text x="63.4" y="190.4">Dimension Limits</text>
<text x="76.4" y="187">Units</text>
<text x="84.5" y="190.4">MIN</text>
<text x="86.7" y="187">MILLIMETERS</text>
<text x="92" y="190.4">NOM</text>
<text x="100.2" y="190.4">MAX</text>
<text x="136.7" y="190.4">Dimension Limits</text>
<text x="149.7" y="187">Units</text>
<text x="157.8" y="190.4">MIN</text>
<text x="160" y="187">MILLIMETERS</text>
<text x="165.3" y="190.4">NOM</text>
<text x="173.5" y="190.4">MAX</text>
<text x="36.5" y="197">Center Pad Width</text>
<text x="36.5" y="193.7">Contact Pitch</text>
<text x="77.4" y="197">X3</text>
<text x="78.1" y="193.7">E</text>
<text x="89.6" y="193.7">0.50 BSC</text>
<text x="100.5" y="197">3.40</text>
<text x="109.8" y="197">Inner Contact Pad Length (X40)</text>
<text x="109.8" y="193.7">Inner Contact Pad Width (X40)</text>
<text x="150.7" y="197">Y2</text>
<text x="150.7" y="193.7">X2</text>
<text x="173.8" y="197">0.30</text>
<text x="173.8" y="193.7">0.30</text>
<text x="36.5" y="200.3">Center Pad Length</text>
<text x="36.5" y="203.6">Outer Contact Pad Spacing</text>
<text x="77.3" y="203.6">C1</text>
<text x="77.4" y="200.3">Y3</text>
<text x="92.4" y="203.6">6.50</text>
<text x="100.5" y="200.3">3.40</text>
<text x="109.8" y="203.6">Contact Pad to Center Pad (X40)</text>
<text x="109.8" y="200.3">Center Pad Corner Chamfer</text>
<text x="150.4" y="200.3">CH</text>
<text x="150.5" y="203.6">G1</text>
<text x="165.7" y="200.3">0.35</text>
<text x="174.1" y="203.6">0.90</text>
<text x="36.5" y="206.9">Outer Contact Pad Spacing</text>
<text x="77.3" y="206.9">C2</text>
<text x="92.5" y="206.9">6.50</text>
<text x="109.8" y="206.9">Contact Pad to Contact Pad (X40)</text>
<text x="150.5" y="206.9">G2</text>
<text x="173.8" y="206.9">0.27</text>
<text x="36.5" y="213.5">Inner Contact Pad Spacing</text>
<text x="36.5" y="210.2">Inner Contact Pad Spacing</text>
<text x="77.3" y="213.5">C4</text>
<text x="77.3" y="210.2">C3</text>
<text x="92.5" y="213.5">5.50</text>
<text x="92.5" y="210.2">5.50</text>
<text x="109.8" y="213.5">Thermal Via Diameter</text>
<text x="109.8" y="210.2">Contact Pad to Contact Pad (X36)</text>
<text x="150.5" y="210.2">G3</text>
<text x="151.4" y="213.5">V</text>
<text x="165.7" y="213.5">0.33</text>
<text x="173.8" y="210.2">0.20</text>
<text x="36.5" y="220.1">Outer Contact Pad Length (X44)</text>
<text x="36.5" y="216.8">Outer Contact Pad Width (X44)</text>
<text x="77.4" y="220.1">Y1</text>
<text x="77.4" y="216.8">X1</text>
<text x="100.5" y="220.1">0.30</text>
<text x="100.5" y="216.8">0.23</text>
<text x="109.8" y="216.8">Thermal Via Pitch</text>
<text x="150.5" y="216.8">EV</text>
<text x="165.7" y="216.8">1.20</text>
</g>
<g font-size="1.9">
<text x="116.1" y="160.8">E</text>
<text x="116.2" y="162.6">2</text>
</g>
</svg>
